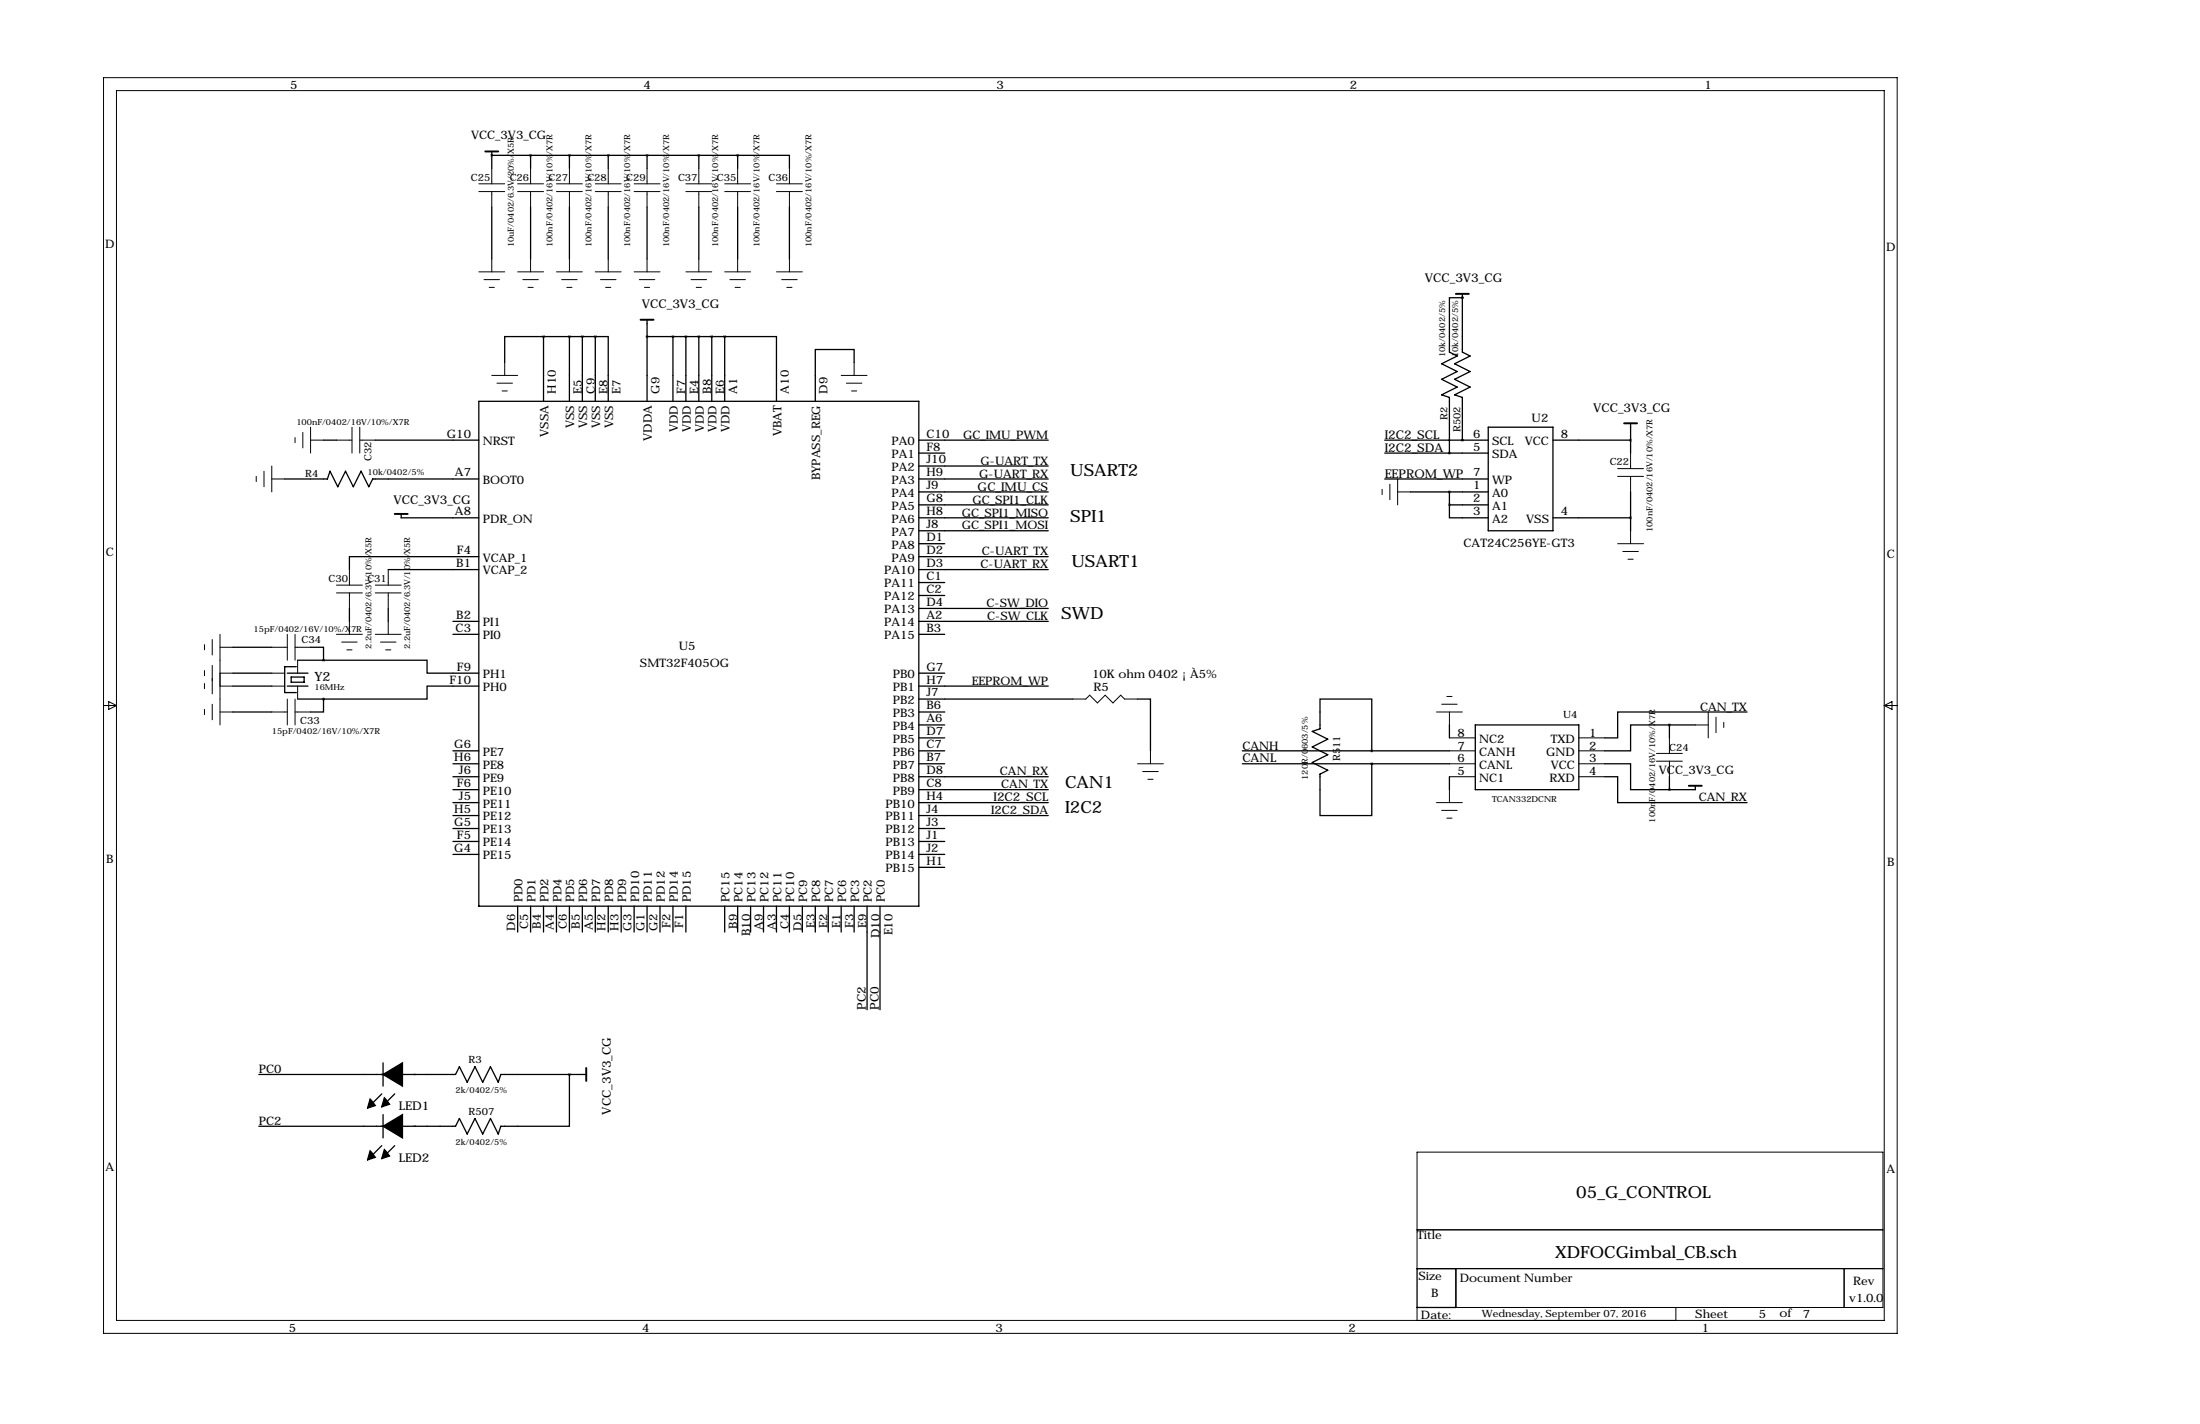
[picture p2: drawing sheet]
<svg xmlns="http://www.w3.org/2000/svg" width="432mm" height="279mm" viewBox="0 0 432 279" stroke-linecap="round" stroke-linejoin="round" font-family="sans-serif">
<g fill="none" stroke="#000" stroke-width=".25">
<path d="M96.5 30.5h.1M96.5 29.7v3.3M96.5 30.5h48.3M104.1 30.5v2.5M111.8 30.5v2.5M119.4 30.5v2.5M127 30.5v2.5M137.2 30.5v2.5M144.8 30.5h10.1v2.5M144.8 30.5v2.5M96.5 40.6v10.2M104.1 40.6v10.2"/>
<path d="M111.8 40.6v10.2M119.4 40.6v10.2M127 40.6v10.2M137.2 40.6v10.2M144.8 40.6v10.2M154.9 40.6v10.2M287 58.4h-2.5v10.7l1.5 .7-3 1.6 3 1.5-3 1.5 3 1.5-3 1.6 1.5 .5v10.9M287 58.4h.1M287 57.7v11.4l1.5 .7-3 1.6 3 1.5-3 1.5 3 1.5-3 1.6 1.5 .5v8.4M94 78.7h86.3v99.1h-86.3zM106.7 66h-7.6v5.1M106.7 66v12.7"/>
<path d="M106.7 66h10.1M111.8 66v12.7M114.3 66v12.7M116.8 66h2.6v12.7M116.8 66v12.7M127 62.7v16M127 66h15.2M132.1 66v12.7M134.6 66v12.7M137.2 66v12.7M139.7 66v12.7M142.2 66h10.2v12.7"/>
<path d="M142.2 66v12.7M167.6 71.1v-2.5h-7.6v10.1M55.9 94h8.4l.5-1.5 1.5 3 1.5-3 1.5 3 1.6-3 1.5 3 .8-1.5h20.8M63.5 86.4h2.5M73.7 86.4h20.3M180.3 96.5h25.4M180.3 99.1h25.4M180.3 86.4h25.4M180.3 94h25.4M180.3 88.9h5.1M180.3 91.4h25.4M271.8 86.4h20.3"/>
<path d="M271.8 94h20.3M271.8 88.9h20.3M276.9 96.5h15.2M284.5 99.1v2.5h7.6M284.5 99.1h7.6M284.5 96.5v2.6M287 86.4h.1M292.1 83.8h12.7v20.3h-12.7zM304.8 86.4h15.2M320 83.1v5.8M320 96.5v7.6M68.6 119.4v2.5"/>
<path d="M76.2 111.8h17.8M76.2 119.4v2.5M78.7 100.8v.8h15.3M94 109.2h-25.4v2.6M180.3 104.1h25.4M180.3 101.6h25.4M180.3 111.8h25.4M180.3 114.3h5.1M180.3 116.8h5.1M180.3 106.7h5.1M180.3 109.2h25.4M180.3 119.4h25.4"/>
<path d="M304.8 101.6h15.2M45.7 139.7h7.6M45.7 132.1h7.6M45.7 134.6h7.6M45.7 127h7.6M56.4 132.1h4.1M56.4 134.6h4.1M57.1 132.8h2.6v1.1h-2.6zM58.2 130.8h-2.3v5.1h2.3M58.4 137.2h5.1M58.4 129.5h5.1M61 127h2.5v2.5"/>
<path d="M63.5 129.5h20.3v2.6h10.2M63.5 137.2v2.5h-2.5M88.9 121.9h5.1M88.9 124.5h5.1M94 134.6h-10.2v2.6h-20.3M180.3 121.9h25.4M180.3 124.5h5.1M180.3 139.7h5.1M180.3 132.1h5.1M180.3 134.6h25.4M180.3 137.2h30.3M223.3 137.2h2.5v10.1"/>
<path d="M342.9 139.7h-25.4v5.1h-2.5M88.9 154.9h5.1M88.9 149.9h5.1M88.9 147.3h5.1M88.9 152.4h5.1M88.9 157.5h5.1M180.3 142.2h5.1M180.3 154.9h25.4M180.3 149.9h5.1M180.3 147.3h5.1M180.3 144.8h5.1M180.3 152.4h25.4"/>
<path d="M180.3 157.5h25.4M243.8 149.9h40.7M243.8 147.3h40.7M269.2 147.3v-10.1h-10.1v5.8l-1.5 .5 3 1.5-3 1.6 3 1.5-3 1.5 3 1.5-1.5 .8v8.1h10.1v-10.1M284.5 142.2v2.6M284.5 152.4v2.5M289.6 142.2h20.3v12.7h-20.3zM315 149.9h5v5h7.7M315 152.4h2.5v5.1h25.4M327.7 142.2h-7.7v5.1h-5M327.7 142.2h5M327.7 142.2v2.6"/>
<path d="M327.7 152.4v2.5M332.7 154.2v.7h-5M88.9 165.1h5.1M88.9 167.6h5.1M88.9 162.6h5.1M88.9 160h5.1M101.6 177.8v5.1M104.1 177.8v5.1M106.7 177.8v5.1M109.2 177.8v5.1M111.8 177.8v5.1M114.3 177.8v5.1"/>
<path d="M116.8 177.8v5.1M119.4 177.8v5.1M121.9 177.8v5.1M124.5 177.8v5.1M127 177.8v5.1M129.5 177.8v5.1M132.1 177.8v5.1M134.6 177.8v5.1M142.2 177.8v5.1M144.8 177.8v5.1M147.3 177.8v5.1M149.9 177.8v5.1"/>
<path d="M152.4 177.8v5.1M154.9 177.8v5.1M157.5 177.8v5.1M160 177.8v5.1M162.6 177.8v5.1M165.1 177.8v5.1M167.6 177.8v5.1M170.2 177.8v20.3M172.7 177.8v20.3M180.3 165.1h5.1M180.3 167.6h5.1M180.3 162.6h5.1"/>
<path d="M180.3 170.2h5.1M180.3 160h25.4M50.8 210.8h38.6l.8-1.5 1.5 3 1.5-3 1.5 3 1.6-3 1.5 3 .5-1.5h16.8M74.9 214.6l-2.5 2.6M75.2 208.5v4.6M75.2 218.7v4.6M77.5 214.6l-2.6 2.6M111.8 210.8v10.2h-13.5l-.5 1.5-1.5-3-1.6 3-1.5-3-1.5 3-1.5-3-.8 1.5h-38.6M74.9 224.8l-2.5 2.5M77.5 224.8l-2.6 2.5M278.1 248.9h7.7v7.6h-7.7z"/>
</g>
<g fill="none" stroke="#000" stroke-width=".2">
<path d="M20.3 15.2h352.1v246.4h-352.1zM22.9 17.8h346.9v241.3h-346.9zM94 37.6h5.1M94 36.1h5.1M96.5 33v3.1M96.5 37.6v3M101.6 37.6h5.1M101.6 36.1h5.1M104.1 33v3.1M104.1 37.6v3M109.2 37.6h5.1M109.2 36.1h5.1"/>
<path d="M111.8 33v3.1M111.8 37.6v3M116.8 37.6h5.1M116.8 36.1h5.1M119.4 33v3.1M119.4 37.6v3M124.5 37.6h5M124.5 36.1h5M127 33v3.1M127 37.6v3M134.6 37.6h5.1M134.6 36.1h5.1"/>
<path d="M137.2 33v3.1M137.2 37.6v3M142.2 37.6h5.1M142.2 36.1h5.1M144.8 33v3.1M144.8 37.6v3M152.4 37.6h5.1M152.4 36.1h5.1M154.9 33v3.1M154.9 37.6v3M94 53.3h5.1M95 54.9h3"/>
<path d="M96 56.4h1M96.5 50.8v2.5M101.6 53.3h5.1M102.6 54.9h3.1M103.6 56.4h1M104.1 50.8v2.5M109.2 53.3h5.1M110.2 54.9h3.1M111.3 56.4h1M111.8 50.8v2.5M116.8 53.3h5.1M117.9 54.9h3"/>
<path d="M118.9 56.4h1M119.4 50.8v2.5M124.5 53.3h5M125.5 54.9h3M126.5 56.4h1M127 50.8v2.5M134.6 53.3h5.1M135.6 54.9h3.1M136.7 56.4h1M137.2 50.8v2.5M142.2 53.3h5.1M143.3 54.9h3"/>
<path d="M144.3 56.4h1M144.8 50.8v2.5M152.4 53.3h5.1M153.4 54.9h3.1M154.4 56.4h1M154.9 50.8v2.5M96.5 73.7h5.1M97.5 75.2h3.1M98.6 76.7h1M99.1 71.1v2.6M165.1 73.7h5.1M166.1 75.2h3.1"/>
<path d="M167.1 76.7h1M167.6 71.1v2.6M50.3 93.5v1M51.8 92.5v3M53.3 94h2.6M53.3 91.4v5.1M57.9 85.9v1M59.4 84.8v3.1M61 86.4h2.5M61 83.8v5.1M66 86.4h3.1M69.1 83.8v5.1"/>
<path d="M70.6 83.8v5.1M70.6 86.4h3.1M271.3 96v1M272.8 95v3M274.3 96.5h2.6M274.3 94v5.1M317.5 93.5h5.1M317.5 91.9h5.1M320 88.9v3M320 93.5v3M66 116.3h5.1M66 114.8h5.1"/>
<path d="M68.6 111.8v3M68.6 116.3v3.1M73.7 116.3h5M73.7 114.8h5M76.2 111.8v3M76.2 116.3v3.1M317.5 106.7h5.1M318.5 108.2h3.1M319.5 109.7h1M320 104.1v2.6M20.3 138.4h2.6M21.3 137.7l1.6 .7-1.6 .8z"/>
<path d="M40.1 126.5v1M40.1 131.6v1M40.1 134.1v1M40.1 139.2v1M41.7 125.5v3M41.7 130.6v5.5M41.7 138.2v3M43.2 134.6h2.5M43.2 132.1h2.5M43.2 139.7h2.5M43.2 127h2.5M43.2 124.5v17.7"/>
<path d="M53.3 134.6h2.6M53.3 132.1h2.6M53.3 139.7h3.1M53.3 127h3.1M56.4 124.5v5M56.4 137.2v5M57.9 124.5v5M57.9 137.2v5M57.9 139.7h3.1M57.9 127h3.1M58.4 129.5v2.6M58.4 134.6v2.6"/>
<path d="M66 124.5h5.1M67.1 126h3M68.1 127.5h1M68.6 121.9v2.6M73.7 124.5h5M74.7 126h3M75.7 127.5h1M76.2 121.9v2.6M210.6 137.2h2.5l.8-.8 1.5 1.5 1.5-1.5 1.5 1.5 1.6-1.5 .7 .8h2.6M281.9 139.7h5.1M283 138.2h3M284 136.7h1"/>
<path d="M284.5 139.7v2.5M335.3 139.7v5.1M369.8 138.4h2.6M369.8 138.4l1.5-.7v1.5zM223.3 149.9h5M224.3 151.4h3M225.3 152.9h1M225.8 147.3v2.6M281.9 157.5h5.1M283 159h3M284.5 144.8h5.1M284.5 147.3h5.1"/>
<path d="M284.5 149.9h5.1M284.5 152.4h5.1M284.5 154.9v2.6M309.9 144.8h5.1M309.9 147.3h5.1M309.9 149.9h5.1M309.9 152.4h5.1M325.1 147.8h5.1M325.1 149.4h5.1M327.7 144.8v3M327.7 149.4v3M332.7 142.2h2.6"/>
<path d="M336.8 140.7v3.1M338.3 141.7v1M284 160.5h1M278.1 241.3h91.5M285.8 248.9v7.6M328.9 256.5v2.6M361.9 248.9v7.6M369.6 248.9h-91.5v-22.8h91.5v30.4h-91.5v2.6"/>
</g>
<path d="M72.6 215.6l1.1 1.3-1.6 .5zM75.4 215.4l1.1 1.3-1.6 .5zM75.2 210.8l3.8-2.3v2.3zM75.2 210.8h3.8v2.3zM72.6 225.8l1.1 1.3-1.6 .5zM75.4 225.6l1.1 1.2-1.6 .5zM75.2 221l3.8-2.3v2.3zM75.2 221h3.8v2.3z" fill="#000" stroke="#000" stroke-width=".25"/>
<path d="M95.2 29.7h2.6M285.8 57.7h2.5M125.7 62.7h2.6M318.8 83.1h2.5M77.5 100.8h2.5M331.5 154.2h2.5M115.1 209.5v2.6" fill="none" stroke="#000" stroke-width=".38"/>
<path d="M320 86.4a.05 .05 0 0 0 .1 0 .05 .05 0 0 0-.1 0zM320 101.6a.05 .05 0 0 0 .1 0 .05 .05 0 0 0-.1 0zM111.7 210.8a.05 .05 0 0 0 .1 0 .05 .05 0 0 0-.1 0zM327.6 142.2a.05 .05 0 0 0 .1 0 .05 .05 0 0 0-.1 0zM327.6 154.9a.05 .05 0 0 0 .1 0 .05 .05 0 0 0-.1 0zM269.2 147.3a.05 .05 0 0 0 .1 0 .05 .05 0 0 0-.1 0zM269.2 149.9a.05 .05 0 0 0 .1 0 .05 .05 0 0 0-.1 0zM104.1 30.5a.05 .05 0 0 0 .1 0 .05 .05 0 0 0-.1 0zM111.7 30.5a.05 .05 0 0 0 .1 0 .05 .05 0 0 0-.1 0zM137.1 66a.05 .05 0 0 0 .1 0 .05 .05 0 0 0-.1 0zM142.2 66a.05 .05 0 0 0 .1 0 .05 .05 0 0 0-.1 0zM111.7 66a.05 .05 0 0 0 .1 0 .05 .05 0 0 0-.1 0zM116.8 66a.05 .05 0 0 0 .1 0 .05 .05 0 0 0-.1 0zM137.1 30.5a.05 .05 0 0 0 .1 0 .05 .05 0 0 0-.1 0z" fill="#000" stroke="#000" stroke-width=".51"/>
<g font-size="3.3">
<text x="210.1" y="93.5">USART2</text>
<text x="210.1" y="102.4">SPI1</text>
<text x="210.3" y="111.3">USART1</text>
<text x="208.3" y="121.4">SWD</text>
<text x="209" y="154.7">CAN1</text>
<text x="209" y="159.5">I2C2</text>
<text x="309.4" y="235.1">05_G_CONTROL</text>
<text x="305.2" y="246.7">XDFOCGimbal_CB.sch</text>
</g>
<text font-size="2.5" x="61.7" y="133.6">Y2</text>
<g font-size="2.4">
<text x="279.7" y="55.4">VCC_3V3_CG</text>
<text x="126" y="60.5">VCC_3V3_CG</text>
<text x="312.7" y="80.8">VCC_3V3_CG</text>
<text x="271.8" y="86.1">I2C2_SCL</text>
<text x="271.8" y="88.6">I2C2_SDA</text>
<text x="271.8" y="93.7">EEPROM_WP</text>
<text x="77.2" y="98.8">VCC_3V3_CG</text>
<text x="191.9" y="96.3">GC_IMU_CS</text>
<text x="243.8" y="149.6">CANL</text>
<text x="195" y="157.2">I2C2_SCL</text>
<text x="169.9" y="198.1" transform="rotate(-90 169.9 198.1)">PC2</text>
<text x="172.5" y="198.1" transform="rotate(-90 172.5 198.1)">PC0</text>
<text x="78.3" y="217.9">LED1</text>
<text x="119.9" y="218.7" transform="rotate(-90 119.9 218.7)">VCC_3V3_CG</text>
<text x="78.3" y="228">LED2</text>
</g>
<g font-size="2.3">
<text x="56.9" y="17.5">5</text>
<text x="126.3" y="17.5">4</text>
<text x="195.6" y="17.5">3</text>
<text x="265" y="17.5">2</text>
<text x="334.6" y="17.5">1</text>
<text x="92.5" y="27.2">VCC_3V3_CG</text>
<text x="20.7" y="48.7">D</text>
<text x="370.2" y="49.2">D</text>
<text x="109.1" y="77.2" transform="rotate(-90 109.1 77.2)">H10</text>
<text x="114.2" y="77.2" transform="rotate(-90 114.2 77.2)">E5</text>
<text x="116.7" y="77.2" transform="rotate(-90 116.7 77.2)">C9</text>
<text x="119.3" y="77.2" transform="rotate(-90 119.3 77.2)">E8</text>
<text x="121.8" y="77.2" transform="rotate(-90 121.8 77.2)">E7</text>
<text x="129.4" y="77.2" transform="rotate(-90 129.4 77.2)">G9</text>
<text x="134.5" y="77.2" transform="rotate(-90 134.5 77.2)">F7</text>
<text x="137" y="77.2" transform="rotate(-90 137 77.2)">E4</text>
<text x="139.6" y="77.2" transform="rotate(-90 139.6 77.2)">B8</text>
<text x="142.1" y="77.2" transform="rotate(-90 142.1 77.2)">E6</text>
<text x="144.7" y="77.2" transform="rotate(-90 144.7 77.2)">A1</text>
<text x="154.8" y="77.2" transform="rotate(-90 154.8 77.2)">A10</text>
<text x="162.4" y="77.2" transform="rotate(-90 162.4 77.2)">D9</text>
<text x="112.7" y="84" transform="rotate(-90 112.7 84)">VSS</text>
<text x="115.3" y="84" transform="rotate(-90 115.3 84)">VSS</text>
<text x="117.8" y="84" transform="rotate(-90 117.8 84)">VSS</text>
<text x="120.3" y="84" transform="rotate(-90 120.3 84)">VSS</text>
<text x="300.6" y="82.8">U2</text>
<text x="87.7" y="85.9">G10</text>
<text x="94.7" y="87.3">NRST</text>
<text x="107.6" y="85.7" transform="rotate(-90 107.6 85.7)">VSSA</text>
<text x="128" y="86.5" transform="rotate(-90 128 86.5)">VDDA</text>
<text x="133" y="84.8" transform="rotate(-90 133 84.8)">VDD</text>
<text x="135.6" y="84.8" transform="rotate(-90 135.6 84.8)">VDD</text>
<text x="138.1" y="84.8" transform="rotate(-90 138.1 84.8)">VDD</text>
<text x="140.7" y="84.8" transform="rotate(-90 140.7 84.8)">VDD</text>
<text x="143.2" y="84.8" transform="rotate(-90 143.2 84.8)">VDD</text>
<text x="153.4" y="85.6" transform="rotate(-90 153.4 85.6)">VBAT</text>
<text x="175" y="87.3">PA0</text>
<text x="175" y="89.9">PA1</text>
<text x="181.9" y="85.9">C10</text>
<text x="181.9" y="88.4">F8</text>
<text x="189" y="86.1">GC_IMU_PWM</text>
<text x="289.1" y="85.9">6</text>
<text x="289.1" y="88.4">5</text>
<text x="292.9" y="87.3">SCL</text>
<text x="292.9" y="89.9">SDA</text>
<text x="299.3" y="87.3">VCC</text>
<text x="306.3" y="85.9">8</text>
<text x="89.3" y="93.5">A7</text>
<text x="94.7" y="94.9">BOOT0</text>
<text x="161" y="94.3" transform="rotate(-90 161 94.3)">BYPASS_REG</text>
<text x="175" y="94.9">PA3</text>
<text x="175" y="92.4">PA2</text>
<text x="181.9" y="93.5">H9</text>
<text x="181.9" y="90.9">J10</text>
<text x="192.2" y="93.7">G-UART_RX</text>
<text x="192.4" y="91.2">G-UART_TX</text>
<text x="289.1" y="93.5">7</text>
<text x="292.9" y="94.9">WP</text>
<text x="89.3" y="101.1">A8</text>
<text x="175" y="100">PA5</text>
<text x="175" y="97.5">PA4</text>
<text x="181.9" y="98.6">G8</text>
<text x="181.9" y="101.1">H8</text>
<text x="181.9" y="96">J9</text>
<text x="188.8" y="101.3">GC_SPI1_MISO</text>
<text x="190.9" y="98.8">GC_SPI1_CLK</text>
<text x="289.1" y="96">1</text>
<text x="289.1" y="98.6">2</text>
<text x="289.1" y="101.1">3</text>
<text x="292.9" y="97.5">A0</text>
<text x="292.9" y="100">A1</text>
<text x="306.3" y="101.1">4</text>
<text x="94.7" y="102.6">PDR_ON</text>
<text x="175" y="107.6">PA8</text>
<text x="175" y="102.6">PA6</text>
<text x="175" y="105.1">PA7</text>
<text x="181.9" y="106.2">D1</text>
<text x="181.9" y="103.6">J8</text>
<text x="188.8" y="103.9">GC_SPI1_MOSI</text>
<text x="287.3" y="107.4">CAT24C256YE-GT3</text>
<text x="292.9" y="102.6">A2</text>
<text x="299.6" y="102.6">VSS</text>
<text x="20.8" y="109.2">C</text>
<text x="89.6" y="111.3">B1</text>
<text x="89.7" y="108.7">F4</text>
<text x="94.7" y="112.7">VCAP_2</text>
<text x="94.7" y="110.2">VCAP_1</text>
<text x="173.5" y="112.7">PA10</text>
<text x="175" y="110.2">PA9</text>
<text x="181.9" y="113.8">C1</text>
<text x="181.9" y="108.7">D2</text>
<text x="181.9" y="111.3">D3</text>
<text x="192.4" y="111.5">C-UART_RX</text>
<text x="192.7" y="109">C-UART_TX</text>
<text x="370.3" y="109.4">C</text>
<text x="173.5" y="115.3">PA11</text>
<text x="173.5" y="117.8">PA12</text>
<text x="181.9" y="116.3">C2</text>
<text x="181.9" y="118.9">D4</text>
<text x="193.6" y="119.1">C-SW_DIO</text>
<text x="89.4" y="124">C3</text>
<text x="89.6" y="121.4">B2</text>
<text x="94.7" y="122.9">PI1</text>
<text x="94.7" y="125.4">PI0</text>
<text x="173.5" y="122.9">PA14</text>
<text x="173.5" y="125.4">PA15</text>
<text x="173.5" y="120.3">PA13</text>
<text x="181.9" y="121.4">A2</text>
<text x="181.9" y="124">B3</text>
<text x="193.7" y="121.7">C-SW_CLK</text>
<text x="89.7" y="131.6">F9</text>
<text x="125.6" y="130.9">SMT32F405OG</text>
<text x="133.2" y="127.5">U5</text>
<text x="181.9" y="131.6">G7</text>
<text x="88.2" y="134.1">F10</text>
<text x="94.7" y="133">PH1</text>
<text x="94.7" y="135.6">PH0</text>
<text x="175.2" y="133">PB0</text>
<text x="175.2" y="135.6">PB1</text>
<text x="181.9" y="134.1">H7</text>
<text x="181.9" y="136.7">J7</text>
<text x="190.7" y="134.4">EEPROM_WP</text>
<text x="214.4" y="133.1">10K ohm 0402 ¡À5%</text>
<text x="214.6" y="135.6">R5</text>
<text x="175.2" y="143.2">PB4</text>
<text x="175.2" y="140.7">PB3</text>
<text x="175.2" y="138.1">PB2</text>
<text x="181.9" y="141.7">A6</text>
<text x="181.9" y="139.2">B6</text>
<text x="333.7" y="139.4">CAN_TX</text>
<text x="89.2" y="146.8">G6</text>
<text x="89.2" y="149.4">H6</text>
<text x="94.7" y="148.3">PE7</text>
<text x="175.2" y="148.3">PB6</text>
<text x="175.2" y="145.7">PB5</text>
<text x="181.9" y="149.4">B7</text>
<text x="181.9" y="146.8">C7</text>
<text x="181.9" y="144.3">D7</text>
<text x="243.8" y="147.1">CANH</text>
<text x="286.1" y="149.6">6</text>
<text x="286.1" y="147.1">7</text>
<text x="286.1" y="144.5">8</text>
<text x="290.3" y="148.3">CANH</text>
<text x="290.3" y="145.7">NC2</text>
<text x="303.5" y="148.3">GND</text>
<text x="304.4" y="145.7">TXD</text>
<text x="311.9" y="144.5">1</text>
<text x="311.9" y="147.1">2</text>
<text x="311.9" y="149.6">3</text>
<text x="89.7" y="154.4">F6</text>
<text x="90.1" y="151.9">J6</text>
<text x="94.7" y="155.9">PE10</text>
<text x="94.7" y="150.8">PE8</text>
<text x="94.7" y="153.4">PE9</text>
<text x="175.2" y="150.8">PB7</text>
<text x="175.2" y="155.9">PB9</text>
<text x="175.2" y="153.4">PB8</text>
<text x="181.9" y="154.4">C8</text>
<text x="181.9" y="151.9">D8</text>
<text x="196.3" y="152.1">CAN_RX</text>
<text x="196.5" y="154.7">CAN_TX</text>
<text x="286.1" y="152.1">5</text>
<text x="290.3" y="153.4">NC1</text>
<text x="290.3" y="150.8">CANL</text>
<text x="304.1" y="153.4">RXD</text>
<text x="304.4" y="150.8">VCC</text>
<text x="311.9" y="152.1">4</text>
<text x="325.6" y="151.9">VCC_3V3_CG</text>
<text x="89.2" y="159.5">H5</text>
<text x="90.1" y="157">J5</text>
<text x="94.7" y="161">PE12</text>
<text x="94.7" y="158.4">PE11</text>
<text x="173.8" y="158.4">PB10</text>
<text x="173.8" y="161">PB11</text>
<text x="181.9" y="157">H4</text>
<text x="181.9" y="159.5">J4</text>
<text x="194.5" y="159.8">I2C2_SDA</text>
<text x="333.4" y="157.2">CAN_RX</text>
<text x="89.2" y="167.1">G4</text>
<text x="89.2" y="162.1">G5</text>
<text x="89.7" y="164.6">F5</text>
<text x="94.7" y="166.1">PE14</text>
<text x="94.7" y="163.5">PE13</text>
<text x="173.8" y="166.1">PB13</text>
<text x="173.8" y="163.5">PB12</text>
<text x="181.9" y="164.6">J1</text>
<text x="181.9" y="167.1">J2</text>
<text x="181.9" y="162.1">J3</text>
<text x="20.9" y="169.4">B</text>
<text x="94.7" y="168.6">PE15</text>
<text x="173.8" y="171.1">PB15</text>
<text x="173.8" y="168.6">PB14</text>
<text x="181.9" y="169.7">H1</text>
<text x="370.4" y="169.9">B</text>
<text x="102.6" y="177" transform="rotate(-90 102.6 177)">PD0</text>
<text x="105.1" y="177" transform="rotate(-90 105.1 177)">PD1</text>
<text x="107.6" y="177" transform="rotate(-90 107.6 177)">PD2</text>
<text x="110.2" y="177" transform="rotate(-90 110.2 177)">PD4</text>
<text x="112.7" y="177" transform="rotate(-90 112.7 177)">PD5</text>
<text x="115.3" y="177" transform="rotate(-90 115.3 177)">PD6</text>
<text x="117.8" y="177" transform="rotate(-90 117.8 177)">PD7</text>
<text x="120.3" y="177" transform="rotate(-90 120.3 177)">PD8</text>
<text x="122.9" y="177" transform="rotate(-90 122.9 177)">PD9</text>
<text x="125.4" y="177" transform="rotate(-90 125.4 177)">PD10</text>
<text x="128" y="177" transform="rotate(-90 128 177)">PD11</text>
<text x="130.5" y="177" transform="rotate(-90 130.5 177)">PD12</text>
<text x="133" y="177" transform="rotate(-90 133 177)">PD14</text>
<text x="135.6" y="177" transform="rotate(-90 135.6 177)">PD15</text>
<text x="143.2" y="177" transform="rotate(-90 143.2 177)">PC15</text>
<text x="145.7" y="177" transform="rotate(-90 145.7 177)">PC14</text>
<text x="148.3" y="177" transform="rotate(-90 148.3 177)">PC13</text>
<text x="150.8" y="177" transform="rotate(-90 150.8 177)">PC12</text>
<text x="153.4" y="177" transform="rotate(-90 153.4 177)">PC11</text>
<text x="155.9" y="177" transform="rotate(-90 155.9 177)">PC10</text>
<text x="158.4" y="177" transform="rotate(-90 158.4 177)">PC9</text>
<text x="161" y="177" transform="rotate(-90 161 177)">PC8</text>
<text x="163.5" y="177" transform="rotate(-90 163.5 177)">PC7</text>
<text x="166.1" y="177" transform="rotate(-90 166.1 177)">PC6</text>
<text x="168.6" y="177" transform="rotate(-90 168.6 177)">PC3</text>
<text x="171.1" y="177" transform="rotate(-90 171.1 177)">PC2</text>
<text x="173.7" y="177" transform="rotate(-90 173.7 177)">PC0</text>
<text x="101.1" y="182.6" transform="rotate(-90 101.1 182.6)">D6</text>
<text x="103.6" y="182.4" transform="rotate(-90 103.6 182.4)">C5</text>
<text x="106.2" y="182.2" transform="rotate(-90 106.2 182.2)">B4</text>
<text x="108.7" y="182.5" transform="rotate(-90 108.7 182.5)">A4</text>
<text x="111.3" y="182.4" transform="rotate(-90 111.3 182.4)">C6</text>
<text x="113.8" y="182.2" transform="rotate(-90 113.8 182.2)">B5</text>
<text x="116.3" y="182.5" transform="rotate(-90 116.3 182.5)">A5</text>
<text x="118.9" y="182.6" transform="rotate(-90 118.9 182.6)">H2</text>
<text x="121.4" y="182.6" transform="rotate(-90 121.4 182.6)">H3</text>
<text x="124" y="182.6" transform="rotate(-90 124 182.6)">G3</text>
<text x="126.5" y="182.6" transform="rotate(-90 126.5 182.6)">G1</text>
<text x="129" y="182.6" transform="rotate(-90 129 182.6)">G2</text>
<text x="131.6" y="182.1" transform="rotate(-90 131.6 182.1)">F2</text>
<text x="134.1" y="182.1" transform="rotate(-90 134.1 182.1)">F1</text>
<text x="144.7" y="182.2" transform="rotate(-90 144.7 182.2)">B9</text>
<text x="147.2" y="183.7" transform="rotate(-90 147.2 183.7)">B10</text>
<text x="149.7" y="182.5" transform="rotate(-90 149.7 182.5)">A9</text>
<text x="152.3" y="182.5" transform="rotate(-90 152.3 182.5)">A3</text>
<text x="154.8" y="182.4" transform="rotate(-90 154.8 182.4)">C4</text>
<text x="157.4" y="182.6" transform="rotate(-90 157.4 182.6)">D5</text>
<text x="159.9" y="182.1" transform="rotate(-90 159.9 182.1)">E3</text>
<text x="162.4" y="182.1" transform="rotate(-90 162.4 182.1)">E2</text>
<text x="165" y="182.1" transform="rotate(-90 165 182.1)">E1</text>
<text x="167.5" y="182.1" transform="rotate(-90 167.5 182.1)">F3</text>
<text x="170.1" y="182.1" transform="rotate(-90 170.1 182.1)">E9</text>
<text x="172.6" y="184.1" transform="rotate(-90 172.6 184.1)">D10</text>
<text x="175.1" y="183.5" transform="rotate(-90 175.1 183.5)">E10</text>
<text x="50.8" y="210.6">PC0</text>
<text x="50.8" y="220.7">PC2</text>
<text x="20.7" y="229.8">A</text>
<text x="370.2" y="230.1">A</text>
<text x="278.1" y="243.1">Title</text>
<text x="278.4" y="251.2">Size</text>
<text x="286.5" y="251.5">Document Number</text>
<text x="280.9" y="254.5">B</text>
<text x="363" y="255.5">v1.0.0</text>
<text x="363.7" y="252.2">Rev</text>
<text x="56.7" y="261.3">5</text>
<text x="126" y="261.3">4</text>
<text x="195.4" y="261.3">3</text>
<text x="264.7" y="261.3">2</text>
<text x="278.9" y="258.8">Date:</text>
<text x="332.7" y="258.6">Sheet</text>
<text x="334" y="261.3">1</text>
<text x="345.2" y="258.5">5</text>
<text x="349.2" y="258.3">of</text>
<text x="353.9" y="258.5">7</text>
</g>
<g font-size="2">
<text x="92.4" y="35.4">C25</text>
<text x="100.1" y="35.4">C26</text>
<text x="107.7" y="35.4">C27</text>
<text x="115.3" y="35.4">C28</text>
<text x="122.9" y="35.4">C29</text>
<text x="133.1" y="35.4">C37</text>
<text x="140.7" y="35.4">C35</text>
<text x="150.9" y="35.4">C36</text>
<text x="284.1" y="82.3" transform="rotate(-90 284.1 82.3)">R2</text>
<text x="286.6" y="84.8" transform="rotate(-90 286.6 84.8)">R502</text>
<text x="59.9" y="93.6">R4</text>
<text x="72.9" y="90.4" transform="rotate(-90 72.9 90.4)">C32</text>
<text x="316" y="91.3">C22</text>
<text x="64.5" y="114.2">C30</text>
<text x="72.1" y="114.2">C31</text>
<text x="59.2" y="126.2">C34</text>
<text x="58.9" y="142">C33</text>
<text x="306.8" y="141">U4</text>
<text x="263" y="149.4" transform="rotate(-90 263 149.4)">R511</text>
<text x="327.6" y="147.3">C24</text>
<text x="91.9" y="208.5">R3</text>
<text x="91.9" y="218.7">R507</text>
<text x="290.8" y="258.3">Wednesday, September 07, 2016</text>
</g>
<g font-size="1.6">
<text x="100.8" y="48.5" transform="rotate(-90 100.8 48.5)">10uF/0402/6.3V/20%/X5R</text>
<text x="108.5" y="48.5" transform="rotate(-90 108.5 48.5)">100nF/0402/16V/10%/X7R</text>
<text x="116.1" y="48.5" transform="rotate(-90 116.1 48.5)">100nF/0402/16V/10%/X7R</text>
<text x="123.7" y="48.5" transform="rotate(-90 123.7 48.5)">100nF/0402/16V/10%/X7R</text>
<text x="131.3" y="48.5" transform="rotate(-90 131.3 48.5)">100nF/0402/16V/10%/X7R</text>
<text x="141" y="48.5" transform="rotate(-90 141 48.5)">100nF/0402/16V/10%/X7R</text>
<text x="149.1" y="48.5" transform="rotate(-90 149.1 48.5)">100nF/0402/16V/10%/X7R</text>
<text x="159.3" y="48.5" transform="rotate(-90 159.3 48.5)">100nF/0402/16V/10%/X7R</text>
<text x="283.6" y="70.1" transform="rotate(-90 283.6 70.1)">10k/0402/5%</text>
<text x="286.2" y="70.1" transform="rotate(-90 286.2 70.1)">10k/0402/5%</text>
<text x="58.2" y="83.4">100nF/0402/16V/10%/X7R</text>
<text x="72.1" y="93.1">10k/0402/5%</text>
<text x="324.4" y="104.4" transform="rotate(-90 324.4 104.4)">100nF/0402/16V/10%/X7R</text>
<text x="49.8" y="124">15pF/0402/16V/10%/X7R</text>
<text x="72.9" y="127.3" transform="rotate(-90 72.9 127.3)">2.2uF/0402/6.3V/10%/X5R</text>
<text x="80.5" y="127.3" transform="rotate(-90 80.5 127.3)">2.2uF/0402/6.3V/10%/X5R</text>
<text x="61.7" y="135.4">16MHz</text>
<text x="53.3" y="144">15pF/0402/16V/10%/X7R</text>
<text x="256.7" y="153" transform="rotate(-90 256.7 153)">120R/0603/5%</text>
<text x="292.8" y="157.4">TCAN332DCNR</text>
<text x="324.9" y="161.4" transform="rotate(-90 324.9 161.4)">100nF/0402/16V/10%/X7R</text>
<text x="89.4" y="214.6">2k/0402/5%</text>
<text x="89.4" y="224.7">2k/0402/5%</text>
</g>
</svg>
